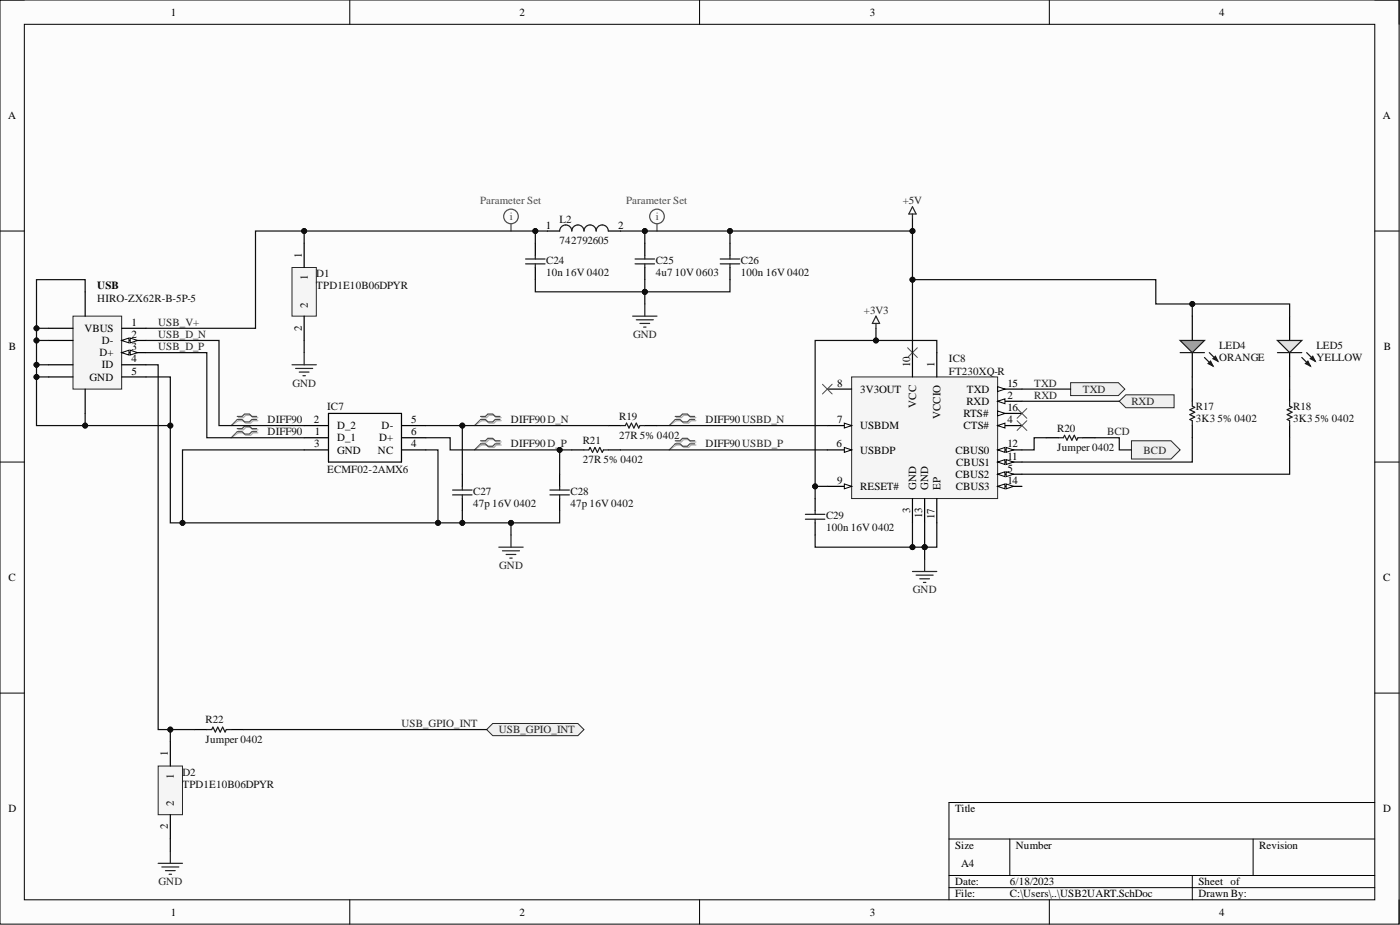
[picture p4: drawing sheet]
<svg xmlns="http://www.w3.org/2000/svg" width="292mm" height="193mm" viewBox="0 0 292 193" stroke-linecap="round" stroke-linejoin="round" font-family="sans-serif">
<path d="M0 0h291.9v192.8h-291.9z" fill-rule="evenodd" fill="#fcfcfc"/>
<path d="M0 0h291.9v192.8h-291.9z" fill="none" stroke="#000" stroke-width=".21"/>
<path d="M5.1 5.1h281.7v182.6h-281.7z" fill-rule="evenodd" fill="#fcfcfc"/>
<g fill="none" stroke="#000" stroke-width=".21">
<path d="M0 0h5.1M73 0v5.1M146 0v5.1M218.9 0v5.1M286.8 0h5.1v5.1M5.1 5.1h281.7v182.6h-281.7zM0 48.2h5.1M286.8 48.2h5.1M0 96.4h5.1M286.8 96.4h5.1M0 144.6h5.1M286.8 144.6h5.1"/>
<path d="M198 175h88.8M210.7 175v7.6M261.5 175v7.6M286.8 167.4h-88.8v20.3M73 187.7v5.1M146 187.7v5.1M198 182.6h88.8M198 185.2h88.8M218.9 187.7v5.1M248.8 182.6v5.1M291.9 187.7v5.1"/>
</g>
<path d="M177.7 78.6h30.4v25.4h-30.4z" fill-rule="evenodd" fill="#f5f5f5"/>
<path d="M177.7 78.6h30.4v25.4h-30.4z" fill="none" stroke="#262626" stroke-width=".21"/>
<path d="M190.4 73.6v5M195.5 73.6v5M172.6 81.2h5.1M172.6 88.8h5.1M190.4 104v5.1M192.9 104v5.1" fill="none" stroke="#000" stroke-width=".25"/>
<path d="M176.2 88.3l1.5 .5-1.5 .5z" fill="#fbfbfb"/>
<path d="M176.2 88.3l1.5 .5-1.5 .5z" fill="none" stroke="#000" stroke-width=".21"/>
<path d="M172.6 93.9h5.1" fill="none" stroke="#000" stroke-width=".25"/>
<path d="M176.2 93.3l1.5 .6-1.5 .5z" fill="#fbfbfb"/>
<path d="M176.2 93.3l1.5 .6-1.5 .5z" fill="none" stroke="#000" stroke-width=".21"/>
<path d="M172.6 101.5h5.1" fill="none" stroke="#000" stroke-width=".25"/>
<path d="M176.2 101l1.5 .5-1.5 .5z" fill="#fbfbfb"/>
<path d="M176.2 101l1.5 .5-1.5 .5z" fill="none" stroke="#000" stroke-width=".21"/>
<path d="M208.1 81.2h5.1" fill="none" stroke="#000" stroke-width=".25"/>
<path d="M208.1 80.7l1.6 .5-1.6 .5z" fill="#fbfbfb"/>
<path d="M208.1 80.7l1.6 .5-1.6 .5z" fill="none" stroke="#000" stroke-width=".21"/>
<path d="M208.1 83.7h5.1" fill="none" stroke="#000" stroke-width=".25"/>
<path d="M208.1 83.7l1.6-.5v1z" fill="#fbfbfb"/>
<path d="M208.1 83.7l1.6-.5v1z" fill="none" stroke="#000" stroke-width=".21"/>
<path d="M208.1 86.2h5.1" fill="none" stroke="#000" stroke-width=".25"/>
<path d="M208.1 85.7l1.6 .5-1.6 .6z" fill="#fbfbfb"/>
<path d="M208.1 85.7l1.6 .5-1.6 .6z" fill="none" stroke="#000" stroke-width=".21"/>
<path d="M208.1 88.8h5.1" fill="none" stroke="#000" stroke-width=".25"/>
<path d="M208.1 88.8l1.6-.5v1z" fill="#fbfbfb"/>
<path d="M208.1 88.8l1.6-.5v1z" fill="none" stroke="#000" stroke-width=".21"/>
<path d="M208.1 93.9h5.1" fill="none" stroke="#000" stroke-width=".25"/>
<path d="M208.1 93.9l1.6-.6v1.1z" fill="#fbfbfb"/>
<path d="M208.1 93.9l1.6-.6v1.1z" fill="none" stroke="#000" stroke-width=".21"/>
<path d="M209.9 93.3l1.5 .6-1.5 .5z" fill="#fbfbfb"/>
<path d="M209.9 93.3l1.5 .6-1.5 .5z" fill="none" stroke="#000" stroke-width=".21"/>
<path d="M208.1 96.4h5.1" fill="none" stroke="#000" stroke-width=".25"/>
<path d="M208.1 96.4l1.6-.5v1z" fill="#fbfbfb"/>
<path d="M208.1 96.4l1.6-.5v1z" fill="none" stroke="#000" stroke-width=".21"/>
<path d="M209.9 95.9l1.5 .5-1.5 .5z" fill="#fbfbfb"/>
<path d="M209.9 95.9l1.5 .5-1.5 .5z" fill="none" stroke="#000" stroke-width=".21"/>
<path d="M208.1 98.9h5.1" fill="none" stroke="#000" stroke-width=".25"/>
<path d="M208.1 98.9l1.6-.5v1z" fill="#fbfbfb"/>
<path d="M208.1 98.9l1.6-.5v1z" fill="none" stroke="#000" stroke-width=".21"/>
<path d="M209.9 98.4l1.5 .5-1.5 .5z" fill="#fbfbfb"/>
<path d="M209.9 98.4l1.5 .5-1.5 .5z" fill="none" stroke="#000" stroke-width=".21"/>
<path d="M208.1 101.5h5.1" fill="none" stroke="#000" stroke-width=".25"/>
<path d="M208.1 101.5l1.6-.5v1z" fill="#fbfbfb"/>
<path d="M208.1 101.5l1.6-.5v1z" fill="none" stroke="#000" stroke-width=".21"/>
<path d="M209.9 101l1.5 .5-1.5 .5z" fill="#fbfbfb"/>
<path d="M209.9 101l1.5 .5-1.5 .5z" fill="none" stroke="#000" stroke-width=".21"/>
<path d="M96.5 98.9v2.6M116.8 98.9v2.6M96.5 104v2.5M116.8 104v2.5M170.1 104v2.5M170.1 109.1v2.5M195.5 104v5.1" fill="none" stroke="#000" stroke-width=".25"/>
<path d="M104.1 114.1h5.1M104.8 114.9h3.6M105.6 115.7h2M106.4 116.4h.5M106.6 111.6v2.5M190.4 119.2h5.1M191.1 120h3.6M192.9 116.7v2.5M191.9 120.7h2M192.7 121.5h.5" fill="none" stroke="#262626" stroke-width=".25"/>
<path d="M94.4 102.2h4.1M94.4 103.2h4.1M96.5 101.5v.7M96.5 103.2v.8M114.7 102.2h4.1M114.7 103.2h4.1M116.8 101.5v.7M116.8 103.2v.8M168 107.3h4.1M168 108.3h4.1M170.1 106.5v.8M170.1 108.3v.8" fill="none" stroke="#1c1c1c" stroke-width=".25"/>
<path d="M223.4 79.8h9.9l1.4 1.4-1.4 1.3h-9.9z" fill-rule="evenodd" fill="#f0f0f0"/>
<path d="M223.4 79.8h9.9l1.4 1.4-1.4 1.3h-9.9z" fill="none" stroke="#262626" stroke-width=".21"/>
<path d="M233.5 83.7l1.4-1.3h10.1v2.7h-10.1z" fill-rule="evenodd" fill="#f0f0f0"/>
<path d="M233.5 83.7l1.4-1.3h10.1v2.7h-10.1z" fill="none" stroke="#262626" stroke-width=".21"/>
<path d="M111.7 50.7v2.6M111.7 55.8v2.5M152.3 50.7v2.6M152.3 55.8v2.5M248.8 66v5M248.8 73.6v5" fill="none" stroke="#000" stroke-width=".25"/>
<path d="M109.7 54h4M109.7 55h4M111.7 53.3v.7M111.7 55v.8M150.3 54h4M150.3 55h4M152.3 53.3v.7M152.3 55v.8" fill="none" stroke="#1c1c1c" stroke-width=".25"/>
<path d="M132 66h5.1M132.8 66.7h3.5M133.5 67.5h2.1M134.3 68.2h.5M134.5 63.4v2.6" fill="none" stroke="#262626" stroke-width=".25"/>
<path d="M100.5 87.1h1l.5-.5h1.1l.5 .5h1M100.5 87.8h1l.5 .5h1.1l.5-.5h1M100.5 92.2h1l.5-.5h1.1l.5 .5h1M100.5 92.8h1l.5 .5h1.1l.5-.5h1M141.1 87.1h1.1l.5-.5h1l.5 .5h1M141.1 87.8h1.1l.5 .5h1l.5-.5h1M141.1 92.2h1.1l.5-.5h1l.5 .5h1M141.1 92.8h1.1l.5 .5h1l.5-.5h1" fill="none" stroke="#aeaeae" stroke-width=".25"/>
<path d="M100.5 87.8l-1.5 1M100.5 92.8l-1.5 1.1M141.1 87.8l-1.5 1M141.1 92.8l-1.5 1.1" fill="none" stroke="#aeaeae" stroke-width=".21"/>
<g fill="none" stroke="#4c4c4c" stroke-width=".25">
<path d="M106.6 46.7v1.5M137.1 46.7v1.5M100.3 86.9h1l.5-.5h1l.5 .5h1M100.3 87.5h1l.5 .5h1l.5-.5h1M100.3 92h1l.5-.6h1l.5 .6h1M100.3 92.6h1l.5 .5h1l.5-.5h1M140.9 86.9h1l.5-.5h1l.5 .5h1M140.9 87.5h1l.5 .5h1l.5-.5h1M140.9 92h1l.5-.6h1l.5 .6h1M140.9 92.6h1l.5 .5h1l.5-.5h1"/>
<circle cx="106.6" cy="45.2" r="1.52"/>
<circle cx="137.1" cy="45.2" r="1.52"/>
</g>
<path d="M189.4 72.5l2 2.1M191.4 72.5l-2 2.1M100.3 87.5l-1.3 1.3M100.3 92.6l-1.3 1.3M140.9 87.5l-1.3 1.3M140.9 92.6l-1.3 1.3M171.6 80.2l2 2M173.6 80.2l-2 2M212.2 85.2l2 2.1M212.2 87.8l2 2M214.2 85.2l-2 2.1M214.2 87.8l-2 2" fill="none" stroke="#4c4c4c" stroke-width=".21"/>
<path d="M246.2 71h5.1l-2.5 2.6z" fill="#a6a6a6"/>
<path d="M246.2 71h5.1l-2.5 2.6zM251.3 74.6l1.8 1.8M252.3 73.6l1.8 1.7" fill="none" stroke="#1c1c1c" stroke-width=".25"/>
<path d="M252.1 75.8l.5-.5 .5 1.1z" fill="#1c1c1c"/>
<path d="M252.1 75.8l.5-.5 .5 1.1z" fill="none" stroke="#1c1c1c" stroke-width=".25"/>
<path d="M253.1 74.8l.5-.5 .5 1z" fill="#1c1c1c"/>
<path d="M246.2 73.6h5.1M253.1 74.8l.5-.5 .5 1z" fill="none" stroke="#1c1c1c" stroke-width=".25"/>
<path d="M269.1 66v5M269.1 73.6v5" fill="none" stroke="#000" stroke-width=".25"/>
<path d="M266.5 71h5.1l-2.5 2.6z" fill="#e2e2e2"/>
<path d="M266.5 71h5.1l-2.5 2.6zM271.6 74.6l1.8 1.8M272.6 73.6l1.8 1.7" fill="none" stroke="#1c1c1c" stroke-width=".25"/>
<path d="M272.4 75.8l.5-.5 .5 1.1z" fill="#1c1c1c"/>
<path d="M272.4 75.8l.5-.5 .5 1.1z" fill="none" stroke="#1c1c1c" stroke-width=".25"/>
<path d="M273.4 74.8l.5-.5 .5 1z" fill="#1c1c1c"/>
<path d="M266.5 73.6h5.1M273.4 74.8l.5-.5 .5 1z" fill="none" stroke="#1c1c1c" stroke-width=".25"/>
<path d="M236.1 92h8.2l1.9 1.9-1.9 1.9h-8.2z" fill-rule="evenodd" fill="#f0f0f0"/>
<path d="M236.1 92h8.2l1.9 1.9-1.9 1.9h-8.2z" fill="none" stroke="#262626" stroke-width=".21"/>
<path d="M134.5 50.7v2.6M134.5 55.8v2.5" fill="none" stroke="#000" stroke-width=".25"/>
<path d="M132.5 54h4.1M132.5 55h4.1M134.5 53.3v.7M134.5 55v.8" fill="none" stroke="#1c1c1c" stroke-width=".25"/>
<path d="M190.4 43.1l.7 1.5h-1.5zM190.4 44.6v1.1M182.8 66l.7 1.5h-1.5zM182.8 67.5v1" fill="none" stroke="#262626" stroke-width=".25"/>
<path d="M101.5 152.2l1.3-1.3h17.8l1.2 1.3-1.2 1.3h-17.8z" fill-rule="evenodd" fill="#f0f0f0"/>
<path d="M101.5 152.2l1.3-1.3h17.8l1.2 1.3-1.2 1.3h-17.8z" fill="none" stroke="#262626" stroke-width=".21"/>
<path d="M15.2 66h10.2v15.2h-10.2z" fill-rule="evenodd" fill="#f5f5f5"/>
<path d="M15.2 66h10.2v15.2h-10.2z" fill="none" stroke="#262626" stroke-width=".21"/>
<path d="M25.4 68.5h5.1M25.4 71h5.1" fill="none" stroke="#000" stroke-width=".25"/>
<path d="M25.4 71l1.5-.5v1z" fill="#fbfbfb"/>
<path d="M25.4 71l1.5-.5v1z" fill="none" stroke="#000" stroke-width=".21"/>
<path d="M27.2 70.5l1.5 .5-1.5 .5z" fill="#fbfbfb"/>
<path d="M27.2 70.5l1.5 .5-1.5 .5z" fill="none" stroke="#000" stroke-width=".21"/>
<path d="M25.4 73.6h5.1" fill="none" stroke="#000" stroke-width=".25"/>
<path d="M25.4 73.6l1.5-.5v1z" fill="#fbfbfb"/>
<path d="M25.4 73.6l1.5-.5v1z" fill="none" stroke="#000" stroke-width=".21"/>
<path d="M27.2 73.1l1.5 .5-1.5 .5z" fill="#fbfbfb"/>
<path d="M27.2 73.1l1.5 .5-1.5 .5z" fill="none" stroke="#000" stroke-width=".21"/>
<g fill="none" stroke="#000" stroke-width=".25">
<path d="M10.2 76.1h5M10.2 78.6h5M10.2 71h5M10.2 68.5h5M17.8 60.9v5.1M25.4 76.1h5.1M25.4 78.6h5.1M17.8 81.2v5M63.5 88.8h5M63.5 93.9h5M63.5 91.3h5M68.5 86.2h15.3v10.2h-15.3z"/>
<path d="M83.8 88.8h5M83.8 93.9h5M83.8 91.3h5M119.3 93.9h2.5M126.9 88.8h2.6M126.9 93.9h2.6M134.5 88.8h2.6M218.3 91.3h2.5M225.9 91.3h2.6M248.8 81.2v2.5M248.8 88.8v2.5M269.1 81.2v2.5"/>
<path d="M269.1 88.8v2.5M40.6 152.2h2.6M48.2 152.2h2.6"/>
</g>
<path d="M121.8 93.9h1.1l.2-.6 .5 1.1 .5-1.1 .5 1.1 .5-1.1 .6 1.1 .2-.5h1M129.5 88.8h1l.2-.5 .5 1 .5-1 .6 1 .5-1 .5 1 .2-.5h1M220.8 91.3h1.1l.2-.5 .5 1 .5-1 .5 1 .5-1 .5 1 .3-.5h1M248.8 83.7v1l.5 .3-1 .5 1 .5-1 .5 1 .5-1 .5 .5 .3v1M269.1 83.7v1l.5 .3-1 .5 1 .5-1 .5 1 .5-1 .5 .5 .3v1M43.2 152.2h1l.2-.5 .5 1 .5-1 .5 1 .6-1 .5 1 .2-.5h1" fill="none" stroke="#1c1c1c" stroke-width=".25"/>
<path d="M49.8 87.1h1l.5-.5h1l.5 .5h1M49.8 87.8h1l.5 .5h1l.5-.5h1M49.8 89.7h1l.5-.5h1l.5 .5h1M49.8 90.3h1l.5 .5h1l.5-.5h1" fill="none" stroke="#aeaeae" stroke-width=".25"/>
<path d="M49.8 87.8l-1.6 1M49.8 90.3l-1.6 1" fill="none" stroke="#aeaeae" stroke-width=".21"/>
<path d="M49.5 86.9h1l.5-.5h1l.5 .5h1.1M49.5 87.5h1l.5 .5h1l.5-.5h1.1M49.5 89.4h1l.5-.5h1l.5 .5h1.1M49.5 90.1h1l.5 .5h1l.5-.5h1.1" fill="none" stroke="#4c4c4c" stroke-width=".25"/>
<path d="M49.5 87.5l-1.3 1.3M49.5 90.1l-1.3 1.2" fill="none" stroke="#4c4c4c" stroke-width=".21"/>
<path d="M60.9 76.1h5.1M61.7 76.9h3.5M62.4 77.6h2.1M63.2 78.4h.5M63.5 73.6v2.5" fill="none" stroke="#262626" stroke-width=".25"/>
<path d="M60.9 55.8h5.1v10.2h-5.1z" fill-rule="evenodd" fill="#f5f5f5"/>
<path d="M60.9 55.8h5.1v10.2h-5.1z" fill="none" stroke="#262626" stroke-width=".21"/>
<path d="M63.5 50.7v5.1M63.5 66v5" fill="none" stroke="#000" stroke-width=".25"/>
<path d="M33 159.8h5.1v10.2h-5.1z" fill-rule="evenodd" fill="#f5f5f5"/>
<path d="M33 159.8h5.1v10.2h-5.1z" fill="none" stroke="#262626" stroke-width=".21"/>
<path d="M35.5 154.7v5.1M35.5 170v5" fill="none" stroke="#000" stroke-width=".25"/>
<path d="M35.5 177.6v2.5M33 180.1h5.1M33.8 180.9h3.5M34.5 181.6h2.1M35.3 182.4h.5" fill="none" stroke="#262626" stroke-width=".25"/>
<path d="M190.4 109.1v5h2.5v2.6" fill="none" stroke="#0e0e0e" stroke-width=".25"/>
<circle cx="190.4" cy="114.2" r=".51" fill="#0e0e0e"/>
<circle cx="190.4" cy="114.2" r=".51" fill="none" stroke="#0e0e0e" stroke-width=".21"/>
<circle cx="192.9" cy="114.2" r=".51" fill="#0e0e0e"/>
<circle cx="192.9" cy="114.2" r=".51" fill="none" stroke="#0e0e0e" stroke-width=".21"/>
<path d="M137.1 88.8h35.5M192.9 109.1v5" fill="none" stroke="#0e0e0e" stroke-width=".25"/>
<circle cx="192.9" cy="114.2" r=".51" fill="#0e0e0e"/>
<circle cx="192.9" cy="114.2" r=".51" fill="none" stroke="#0e0e0e" stroke-width=".21"/>
<path d="M195.5 109.1v5h-2.6" fill="none" stroke="#0e0e0e" stroke-width=".25"/>
<circle cx="192.9" cy="114.2" r=".51" fill="#0e0e0e"/>
<circle cx="192.9" cy="114.2" r=".51" fill="none" stroke="#0e0e0e" stroke-width=".21"/>
<path d="M129.5 93.9h43.1M170.1 111.6v2.5h20.3" fill="none" stroke="#0e0e0e" stroke-width=".25"/>
<circle cx="190.4" cy="114.2" r=".51" fill="#0e0e0e"/>
<circle cx="190.4" cy="114.2" r=".51" fill="none" stroke="#0e0e0e" stroke-width=".21"/>
<path d="M170.1 101.5v2.5" fill="none" stroke="#0e0e0e" stroke-width=".25"/>
<circle cx="170.1" cy="101.5" r=".51" fill="#0e0e0e"/>
<circle cx="170.1" cy="101.5" r=".51" fill="none" stroke="#0e0e0e" stroke-width=".21"/>
<path d="M111.7 58.3v2.6h22.8v2.5M213.2 81.2h10.2M213.2 83.7h20.3" fill="none" stroke="#0e0e0e" stroke-width=".25"/>
<circle cx="134.5" cy="60.9" r=".51" fill="#0e0e0e"/>
<circle cx="134.5" cy="60.9" r=".51" fill="none" stroke="#0e0e0e" stroke-width=".21"/>
<path d="M134.5 58.3v2.6" fill="none" stroke="#0e0e0e" stroke-width=".25"/>
<circle cx="134.5" cy="60.9" r=".51" fill="#0e0e0e"/>
<circle cx="134.5" cy="60.9" r=".51" fill="none" stroke="#0e0e0e" stroke-width=".21"/>
<path d="M152.3 58.3v2.6h-17.8" fill="none" stroke="#0e0e0e" stroke-width=".25"/>
<circle cx="134.5" cy="60.9" r=".51" fill="#0e0e0e"/>
<circle cx="134.5" cy="60.9" r=".51" fill="none" stroke="#0e0e0e" stroke-width=".21"/>
<path d="M152.3 48.2v2.5" fill="none" stroke="#0e0e0e" stroke-width=".25"/>
<circle cx="152.3" cy="48.2" r=".51" fill="#0e0e0e"/>
<circle cx="152.3" cy="48.2" r=".51" fill="none" stroke="#0e0e0e" stroke-width=".21"/>
<path d="M111.7 48.2h2.5" fill="none" stroke="#0e0e0e" stroke-width=".25"/>
<circle cx="111.7" cy="48.2" r=".51" fill="#0e0e0e"/>
<circle cx="111.7" cy="48.2" r=".51" fill="none" stroke="#0e0e0e" stroke-width=".21"/>
<path d="M129.5 48.2h5" fill="none" stroke="#0e0e0e" stroke-width=".25"/>
<circle cx="134.5" cy="48.2" r=".51" fill="#0e0e0e"/>
<circle cx="134.5" cy="48.2" r=".51" fill="none" stroke="#0e0e0e" stroke-width=".21"/>
<path d="M96.5 106.5v2.6" fill="none" stroke="#0e0e0e" stroke-width=".25"/>
<circle cx="96.5" cy="109.1" r=".51" fill="#0e0e0e"/>
<circle cx="96.5" cy="109.1" r=".51" fill="none" stroke="#0e0e0e" stroke-width=".21"/>
<path d="M17.8 86.2v2.6" fill="none" stroke="#0e0e0e" stroke-width=".25"/>
<circle cx="17.8" cy="88.8" r=".51" fill="#0e0e0e"/>
<circle cx="17.8" cy="88.8" r=".51" fill="none" stroke="#0e0e0e" stroke-width=".21"/>
<path d="M7.6 78.6h2.6" fill="none" stroke="#0e0e0e" stroke-width=".25"/>
<circle cx="7.6" cy="78.6" r=".51" fill="#0e0e0e"/>
<circle cx="7.6" cy="78.6" r=".51" fill="none" stroke="#0e0e0e" stroke-width=".21"/>
<path d="M7.6 76.1h2.6" fill="none" stroke="#0e0e0e" stroke-width=".25"/>
<circle cx="7.6" cy="76.1" r=".51" fill="#0e0e0e"/>
<circle cx="7.6" cy="76.1" r=".51" fill="none" stroke="#0e0e0e" stroke-width=".21"/>
<path d="M7.6 71h2.6" fill="none" stroke="#0e0e0e" stroke-width=".25"/>
<circle cx="7.6" cy="71" r=".51" fill="#0e0e0e"/>
<circle cx="7.6" cy="71" r=".51" fill="none" stroke="#0e0e0e" stroke-width=".21"/>
<path d="M7.6 68.5h2.6" fill="none" stroke="#0e0e0e" stroke-width=".25"/>
<circle cx="7.6" cy="68.5" r=".51" fill="#0e0e0e"/>
<circle cx="7.6" cy="68.5" r=".51" fill="none" stroke="#0e0e0e" stroke-width=".21"/>
<path d="M111.7 50.7v-2.5h-58.4v20.3h-22.8" fill="none" stroke="#0e0e0e" stroke-width=".25"/>
<circle cx="111.7" cy="48.2" r=".51" fill="#0e0e0e"/>
<circle cx="111.7" cy="48.2" r=".51" fill="none" stroke="#0e0e0e" stroke-width=".21"/>
<circle cx="63.5" cy="48.2" r=".51" fill="#0e0e0e"/>
<circle cx="63.5" cy="48.2" r=".51" fill="none" stroke="#0e0e0e" stroke-width=".21"/>
<path d="M182.8 68.5v2.5" fill="none" stroke="#0e0e0e" stroke-width=".25"/>
<circle cx="182.8" cy="71" r=".51" fill="#0e0e0e"/>
<circle cx="182.8" cy="71" r=".51" fill="none" stroke="#0e0e0e" stroke-width=".21"/>
<path d="M190.4 58.3h50.7v5.1h28v2.6M248.8 78.6v2.6M269.1 78.6v2.6M248.8 91.3v5.1h-35.6M269.1 91.3v7.6h-55.9" fill="none" stroke="#0e0e0e" stroke-width=".25"/>
<circle cx="190.4" cy="58.3" r=".51" fill="#0e0e0e"/>
<circle cx="190.4" cy="58.3" r=".51" fill="none" stroke="#0e0e0e" stroke-width=".21"/>
<circle cx="248.8" cy="63.4" r=".51" fill="#0e0e0e"/>
<circle cx="248.8" cy="63.4" r=".51" fill="none" stroke="#0e0e0e" stroke-width=".21"/>
<path d="M30.5 76.1h2.5v76.1h7.6" fill="none" stroke="#0e0e0e" stroke-width=".25"/>
<circle cx="35.5" cy="152.2" r=".51" fill="#0e0e0e"/>
<circle cx="35.5" cy="152.2" r=".51" fill="none" stroke="#0e0e0e" stroke-width=".21"/>
<path d="M195.5 73.6v-2.6h-25.4v30.5h2.5M218.3 91.3h-2.5v2.6h-2.6M228.5 91.3h5v2.6h2.6M50.8 152.2h50.7" fill="none" stroke="#0e0e0e" stroke-width=".25"/>
<circle cx="170.1" cy="101.5" r=".51" fill="#0e0e0e"/>
<circle cx="170.1" cy="101.5" r=".51" fill="none" stroke="#0e0e0e" stroke-width=".21"/>
<circle cx="182.8" cy="71" r=".51" fill="#0e0e0e"/>
<circle cx="182.8" cy="71" r=".51" fill="none" stroke="#0e0e0e" stroke-width=".21"/>
<path d="M116.8 106.5v2.6h-10.2" fill="none" stroke="#0e0e0e" stroke-width=".25"/>
<circle cx="106.6" cy="109.1" r=".51" fill="#0e0e0e"/>
<circle cx="106.6" cy="109.1" r=".51" fill="none" stroke="#0e0e0e" stroke-width=".21"/>
<path d="M17.8 60.9v-2.6h-10.2v30.5h27.9" fill="none" stroke="#0e0e0e" stroke-width=".25"/>
<circle cx="7.6" cy="68.5" r=".51" fill="#0e0e0e"/>
<circle cx="7.6" cy="68.5" r=".51" fill="none" stroke="#0e0e0e" stroke-width=".21"/>
<circle cx="7.6" cy="71" r=".51" fill="#0e0e0e"/>
<circle cx="7.6" cy="71" r=".51" fill="none" stroke="#0e0e0e" stroke-width=".21"/>
<circle cx="7.6" cy="76.1" r=".51" fill="#0e0e0e"/>
<circle cx="7.6" cy="76.1" r=".51" fill="none" stroke="#0e0e0e" stroke-width=".21"/>
<circle cx="7.6" cy="78.6" r=".51" fill="#0e0e0e"/>
<circle cx="7.6" cy="78.6" r=".51" fill="none" stroke="#0e0e0e" stroke-width=".21"/>
<circle cx="17.8" cy="88.8" r=".51" fill="#0e0e0e"/>
<circle cx="17.8" cy="88.8" r=".51" fill="none" stroke="#0e0e0e" stroke-width=".21"/>
<circle cx="35.5" cy="88.8" r=".51" fill="#0e0e0e"/>
<circle cx="35.5" cy="88.8" r=".51" fill="none" stroke="#0e0e0e" stroke-width=".21"/>
<path d="M126.9 88.8h-30.4v10.1" fill="none" stroke="#0e0e0e" stroke-width=".25"/>
<circle cx="96.5" cy="88.8" r=".51" fill="#0e0e0e"/>
<circle cx="96.5" cy="88.8" r=".51" fill="none" stroke="#0e0e0e" stroke-width=".21"/>
<path d="M30.5 71h15.2v17.8h17.8M30.5 73.6h12.7v17.7h20.3M88.8 88.8h7.7" fill="none" stroke="#0e0e0e" stroke-width=".25"/>
<circle cx="96.5" cy="88.8" r=".51" fill="#0e0e0e"/>
<circle cx="96.5" cy="88.8" r=".51" fill="none" stroke="#0e0e0e" stroke-width=".21"/>
<path d="M63.5 93.9h-25.4v15.2" fill="none" stroke="#0e0e0e" stroke-width=".25"/>
<circle cx="38.1" cy="109.1" r=".51" fill="#0e0e0e"/>
<circle cx="38.1" cy="109.1" r=".51" fill="none" stroke="#0e0e0e" stroke-width=".21"/>
<path d="M30.5 78.6h5v30.5h71.1v2.5" fill="none" stroke="#0e0e0e" stroke-width=".25"/>
<circle cx="35.5" cy="88.8" r=".51" fill="#0e0e0e"/>
<circle cx="35.5" cy="88.8" r=".51" fill="none" stroke="#0e0e0e" stroke-width=".21"/>
<circle cx="38.1" cy="109.1" r=".51" fill="#0e0e0e"/>
<circle cx="38.1" cy="109.1" r=".51" fill="none" stroke="#0e0e0e" stroke-width=".21"/>
<circle cx="91.4" cy="109.1" r=".51" fill="#0e0e0e"/>
<circle cx="91.4" cy="109.1" r=".51" fill="none" stroke="#0e0e0e" stroke-width=".21"/>
<circle cx="96.5" cy="109.1" r=".51" fill="#0e0e0e"/>
<circle cx="96.5" cy="109.1" r=".51" fill="none" stroke="#0e0e0e" stroke-width=".21"/>
<circle cx="106.6" cy="109.1" r=".51" fill="#0e0e0e"/>
<circle cx="106.6" cy="109.1" r=".51" fill="none" stroke="#0e0e0e" stroke-width=".21"/>
<path d="M248.8 63.4v2.6" fill="none" stroke="#0e0e0e" stroke-width=".25"/>
<circle cx="248.8" cy="63.4" r=".51" fill="#0e0e0e"/>
<circle cx="248.8" cy="63.4" r=".51" fill="none" stroke="#0e0e0e" stroke-width=".21"/>
<path d="M116.8 93.9v5" fill="none" stroke="#0e0e0e" stroke-width=".25"/>
<circle cx="116.8" cy="93.9" r=".51" fill="#0e0e0e"/>
<circle cx="116.8" cy="93.9" r=".51" fill="none" stroke="#0e0e0e" stroke-width=".21"/>
<path d="M88.8 91.3h5.1v2.6h25.4" fill="none" stroke="#0e0e0e" stroke-width=".25"/>
<circle cx="116.8" cy="93.9" r=".51" fill="#0e0e0e"/>
<circle cx="116.8" cy="93.9" r=".51" fill="none" stroke="#0e0e0e" stroke-width=".21"/>
<path d="M88.8 93.9h2.6v15.2" fill="none" stroke="#0e0e0e" stroke-width=".25"/>
<circle cx="91.4" cy="109.1" r=".51" fill="#0e0e0e"/>
<circle cx="91.4" cy="109.1" r=".51" fill="none" stroke="#0e0e0e" stroke-width=".21"/>
<path d="M190.4 48.2h-55.9v2.5" fill="none" stroke="#0e0e0e" stroke-width=".25"/>
<circle cx="190.4" cy="48.2" r=".51" fill="#0e0e0e"/>
<circle cx="190.4" cy="48.2" r=".51" fill="none" stroke="#0e0e0e" stroke-width=".21"/>
<circle cx="152.3" cy="48.2" r=".51" fill="#0e0e0e"/>
<circle cx="152.3" cy="48.2" r=".51" fill="none" stroke="#0e0e0e" stroke-width=".21"/>
<circle cx="134.5" cy="48.2" r=".51" fill="#0e0e0e"/>
<circle cx="134.5" cy="48.2" r=".51" fill="none" stroke="#0e0e0e" stroke-width=".21"/>
<path d="M190.4 45.7v27.9" fill="none" stroke="#0e0e0e" stroke-width=".25"/>
<circle cx="190.4" cy="58.3" r=".51" fill="#0e0e0e"/>
<circle cx="190.4" cy="58.3" r=".51" fill="none" stroke="#0e0e0e" stroke-width=".21"/>
<circle cx="190.4" cy="48.2" r=".51" fill="#0e0e0e"/>
<circle cx="190.4" cy="48.2" r=".51" fill="none" stroke="#0e0e0e" stroke-width=".21"/>
<path d="M63.5 48.2v2.5" fill="none" stroke="#0e0e0e" stroke-width=".25"/>
<circle cx="63.5" cy="48.2" r=".51" fill="#0e0e0e"/>
<circle cx="63.5" cy="48.2" r=".51" fill="none" stroke="#0e0e0e" stroke-width=".21"/>
<path d="M63.5 71v2.6M35.5 152.2v2.5M35.5 175v2.6" fill="none" stroke="#0e0e0e" stroke-width=".25"/>
<circle cx="35.5" cy="152.2" r=".51" fill="#0e0e0e"/>
<circle cx="35.5" cy="152.2" r=".51" fill="none" stroke="#0e0e0e" stroke-width=".21"/>
<path d="M114.2 48.2h2.6M126.9 48.2h2.6" fill="none" stroke="#000" stroke-width=".25"/>
<path d="M116.8 48.2a1.27 1.27 0 0 1 1.2-1.3 1.27 1.27 0 0 1 1.3 1.3 1.27 1.27 0 0 1 1.3-1.3 1.27 1.27 0 0 1 1.2 1.3 1.27 1.27 0 0 1 1.3-1.3 1.27 1.27 0 0 1 1.3 1.3 1.27 1.27 0 0 1 1.3-1.3 1.27 1.27 0 0 1 1.2 1.3" fill="none" stroke="#1c1c1c" stroke-width=".25"/>
<g font-size="2.3">
<text x="35.6" y="3.3">1</text>
<text x="108.4" y="3.3">2</text>
<text x="181.5" y="3.3">3</text>
<text x="254.3" y="3.3">4</text>
<text x="1.7" y="24.9">A</text>
<text x="288.5" y="24.9">A</text>
<text x="113.9" y="47.7">1</text>
<text x="129" y="47.7">2</text>
<text x="63" y="53.8" transform="rotate(-90 63 53.8)">1</text>
<text x="64.2" y="58.4" transform="rotate(-90 64.2 58.4)">1</text>
<text x="20.3" y="60.4">USB</text>
<text x="64.2" y="64.2" transform="rotate(-90 64.2 64.2)">2</text>
<text x="17.6" y="69.3">VBUS</text>
<text x="21.2" y="71.8">D-</text>
<text x="27.4" y="68">1</text>
<text x="27.4" y="70.5">2</text>
<text x="63" y="69" transform="rotate(-90 63 69)">2</text>
<text x="1.9" y="73.1">B</text>
<text x="20.7" y="74.3">D+</text>
<text x="21.2" y="76.9">ID</text>
<text x="27.4" y="73.1">3</text>
<text x="27.4" y="75.6">4</text>
<text x="189.9" y="76.6" transform="rotate(-90 189.9 76.6)">10</text>
<text x="194.9" y="76.6" transform="rotate(-90 194.9 76.6)">1</text>
<text x="288.7" y="73.1">B</text>
<text x="18.7" y="79.4">GND</text>
<text x="27.4" y="78.1">5</text>
<text x="174.6" y="80.7">8</text>
<text x="179.5" y="81.9">3V3OUT</text>
<text x="201.7" y="81.9">TXD</text>
<text x="210.2" y="80.7">15</text>
<text x="210.2" y="83.2">2</text>
<text x="65.5" y="88.3">2</text>
<text x="70.3" y="89.5">D_2</text>
<text x="79.6" y="89.5">D-</text>
<text x="85.8" y="88.3">5</text>
<text x="174.6" y="88.3">7</text>
<text x="179.5" y="89.5">USBDM</text>
<text x="191.1" y="85.1" transform="rotate(-90 191.1 85.1)">VCC</text>
<text x="196.2" y="87.4" transform="rotate(-90 196.2 87.4)">VCCIO</text>
<text x="201" y="87">RTS#</text>
<text x="201" y="89.5">CTS#</text>
<text x="201.6" y="84.5">RXD</text>
<text x="210.2" y="85.7">16</text>
<text x="210.2" y="88.3">4</text>
<text x="65.6" y="93.3">3</text>
<text x="65.7" y="90.8">1</text>
<text x="70.3" y="92.1">D_1</text>
<text x="70.3" y="94.6">GND</text>
<text x="78.9" y="94.6">NC</text>
<text x="79.1" y="92.1">D+</text>
<text x="85.8" y="90.8">6</text>
<text x="85.8" y="93.3">4</text>
<text x="174.6" y="93.3">6</text>
<text x="179.5" y="94.6">USBDP</text>
<text x="199.3" y="94.6">CBUS0</text>
<text x="210.2" y="93.3">12</text>
<text x="210.2" y="95.9">11</text>
<text x="174.6" y="101">9</text>
<text x="199.3" y="99.7">CBUS2</text>
<text x="199.5" y="97.2">CBUS1</text>
<text x="210.2" y="98.4">5</text>
<text x="210.2" y="101">14</text>
<text x="179.5" y="102.2">RESET#</text>
<text x="189.9" y="107" transform="rotate(-90 189.9 107)">3</text>
<text x="191.1" y="102.2" transform="rotate(-90 191.1 102.2)">GND</text>
<text x="193.7" y="102.2" transform="rotate(-90 193.7 102.2)">GND</text>
<text x="196.2" y="102.2" transform="rotate(-90 196.2 102.2)">EP</text>
<text x="199.4" y="102.2">CBUS3</text>
<text x="192.4" y="108.1" transform="rotate(-90 192.4 108.1)">13</text>
<text x="194.9" y="108.2" transform="rotate(-90 194.9 108.2)">17</text>
<text x="1.8" y="121.3">C</text>
<text x="288.6" y="121.3">C</text>
<text x="35" y="157.8" transform="rotate(-90 35 157.8)">1</text>
<text x="36.3" y="162.4" transform="rotate(-90 36.3 162.4)">1</text>
<text x="1.8" y="169.4">D</text>
<text x="35" y="173" transform="rotate(-90 35 173)">2</text>
<text x="36.3" y="168.2" transform="rotate(-90 36.3 168.2)">2</text>
<text x="199.3" y="169.4">Title</text>
<text x="288.6" y="169.4">D</text>
<text x="199.3" y="177.1">Size</text>
<text x="212" y="177.1">Number</text>
<text x="262.7" y="177.1">Revision</text>
<text x="199.3" y="184.7">Date:</text>
<text x="200.5" y="180.9">A4</text>
<text x="210.7" y="184.7">6/18/2023</text>
<text x="250" y="184.7">Sheet of</text>
<text x="35.6" y="191">1</text>
<text x="108.4" y="191">2</text>
<text x="181.5" y="191">3</text>
<text x="199.3" y="187.2">File:</text>
<text x="210.7" y="187.2">C:\Users\..\USB2UART.SchDoc</text>
<text x="250" y="187.2">Drawn By:</text>
<text x="254.3" y="191">4</text>
</g>
<g font-size="2.3" fill="#4c4c4c">
<text x="100.2" y="42.6">Parameter Set</text>
<text x="106.4" y="45.9">i</text>
<text x="130.6" y="42.6">Parameter Set</text>
<text x="136.8" y="45.9">i</text>
</g>
<g font-size="2.3" fill="#0e0e0e">
<text x="116.8" y="46.4">L2</text>
<text x="116.8" y="51">742792605</text>
<text x="66" y="57.8">D1</text>
<text x="114" y="55">C24</text>
<text x="114" y="57.6">10n 16V 0402</text>
<text x="136.8" y="55">C25</text>
<text x="136.8" y="57.6">4u7</text>
<text x="140.8" y="57.6">10V 0603</text>
<text x="154.6" y="55">C26</text>
<text x="154.6" y="57.6">100n 16V 0402</text>
<text x="20.3" y="62.9">HIRO-ZX62R-B-5P-5</text>
<text x="66" y="60.4">TPD1E10B06DPYR</text>
<text x="198" y="75.6">IC8</text>
<text x="254.3" y="72.8">LED4</text>
<text x="254.3" y="75.3">ORANGE</text>
<text x="274.7" y="72.8">LED5</text>
<text x="274.7" y="75.3">YELLOW</text>
<text x="198" y="78.1">FT230XQ-R</text>
<text x="55.8" y="88.3">DIFF90</text>
<text x="68.3" y="85.5">IC7</text>
<text x="106.6" y="88.3">DIFF90D_N</text>
<text x="129.2" y="87.5">R19</text>
<text x="147.2" y="88.3">DIFF90USBD_N</text>
<text x="249.5" y="85.5">R17</text>
<text x="249.5" y="88">3K3</text>
<text x="254" y="88">5% 0402</text>
<text x="269.8" y="85.5">R18</text>
<text x="269.8" y="88">3K3</text>
<text x="274.3" y="88">5% 0402</text>
<text x="55.8" y="90.8">DIFF90</text>
<text x="106.6" y="93.3">DIFF90D_P</text>
<text x="121.6" y="92.6">R21</text>
<text x="129.2" y="91.6">27R 5% 0402</text>
<text x="147.2" y="93.3">DIFF90USBD_P</text>
<text x="220.6" y="90.1">R20</text>
<text x="220.6" y="94.1">Jumper 0402</text>
<text x="68.3" y="98.7">ECMF02-2AMX6</text>
<text x="121.6" y="96.6">27R 5% 0402</text>
<text x="98.7" y="103.2">C27</text>
<text x="98.7" y="105.8">47p 16V 0402</text>
<text x="119.1" y="103.2">C28</text>
<text x="119.1" y="105.8">47p 16V 0402</text>
<text x="172.4" y="108.3">C29</text>
<text x="172.4" y="110.9">100n 16V 0402</text>
<text x="42.9" y="150.9">R22</text>
<text x="42.9" y="155">Jumper 0402</text>
<text x="38.1" y="161.8">D2</text>
<text x="38.1" y="164.4">TPD1E10B06DPYR</text>
</g>
<g font-size="2.3" fill="#262626">
<text x="188.3" y="42.6">+5V</text>
<text x="180.2" y="65.4">+3V3</text>
<text x="33" y="70.5">USB_D_N</text>
<text x="33" y="68">USB_V+</text>
<text x="132.1" y="70.5">GND</text>
<text x="33" y="73.1">USB_D_P</text>
<text x="61" y="80.7">GND</text>
<text x="215.8" y="80.7">TXD</text>
<text x="215.8" y="83.2">RXD</text>
<text x="225.9" y="81.9">TXD</text>
<text x="236.1" y="84.5">RXD</text>
<text x="231" y="90.8">BCD</text>
<text x="238.6" y="94.6">BCD</text>
<text x="104.2" y="118.7">GND</text>
<text x="190.5" y="123.8">GND</text>
<text x="83.8" y="151.7">USB_GPIO_INT</text>
<text x="104.1" y="153">USB_GPIO_INT</text>
<text x="33.1" y="184.7">GND</text>
</g>
</svg>
